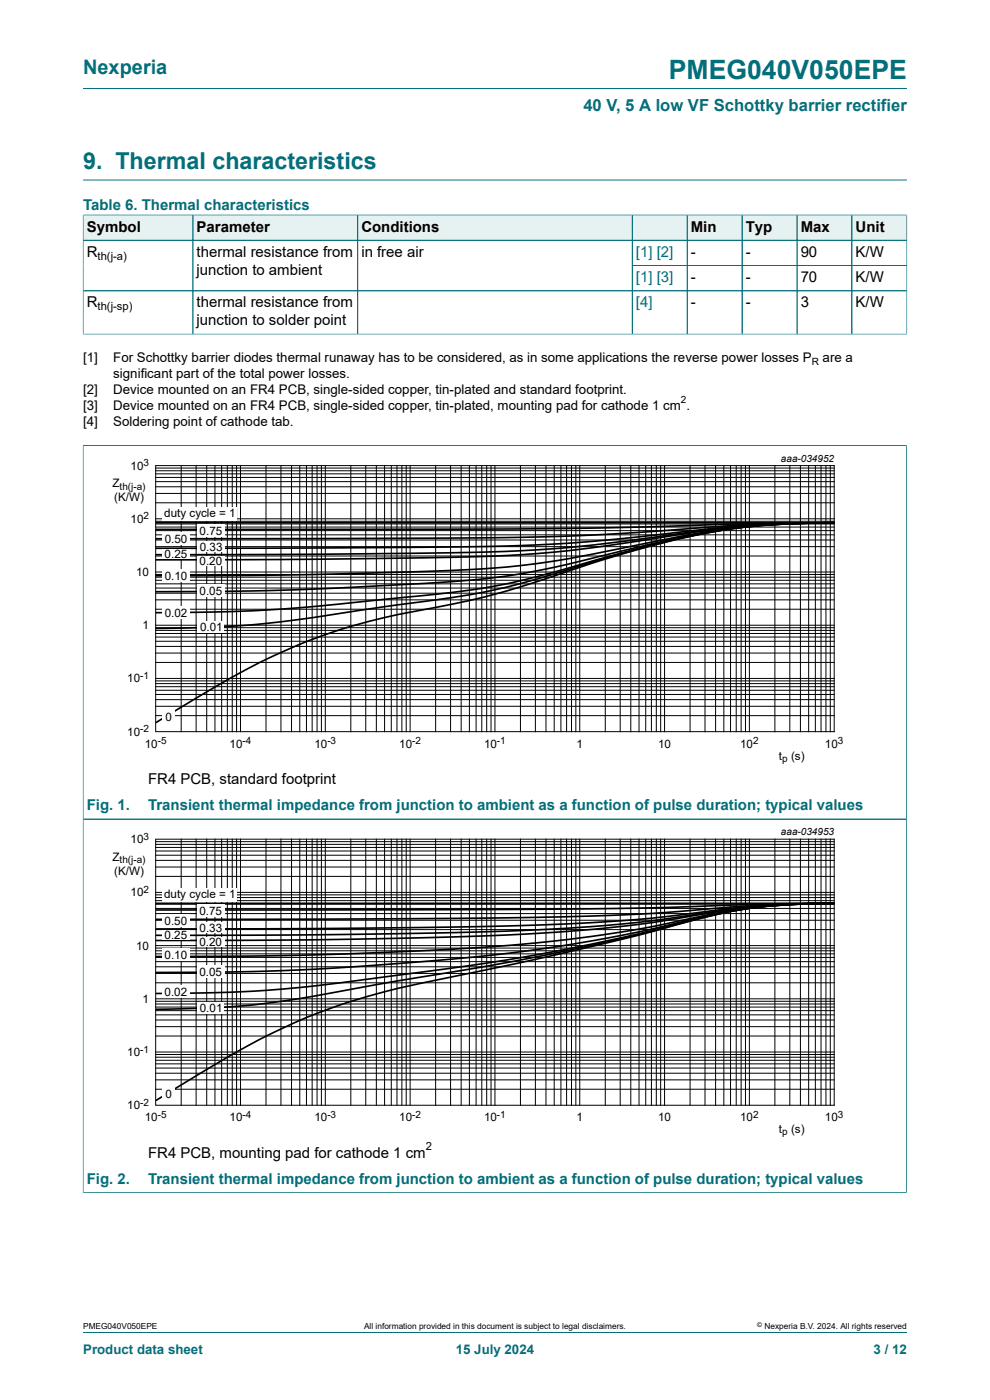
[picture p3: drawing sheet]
<svg xmlns="http://www.w3.org/2000/svg" width="210mm" height="297mm" viewBox="0 0 210 297" stroke-linecap="round" stroke-linejoin="round" font-family="sans-serif">
<path d="M17.6 18.8h174.8M17.6 38.2h174.8" fill="none" stroke="#036f7b" stroke-width=".21"/>
<path d="M17.7 45.7h23.2v5.2h-23.2z" fill="#e6f1f2"/>
<path d="M17.6 45.5v5.5h23.3v-5.4h-23.3" fill="none" stroke="#036f7b" stroke-width=".21"/>
<path d="M41 45.7h34.8v5.2h-34.8z" fill="#e6f1f2"/>
<path d="M40.9 45.6h35v5.4h-35z" fill="none" stroke="#036f7b" stroke-width=".21"/>
<path d="M75.9 45.7h58.1v5.2h-58.1z" fill="#e6f1f2"/>
<path d="M75.9 45.6h58.2v5.4h-58.2z" fill="none" stroke="#036f7b" stroke-width=".21"/>
<path d="M134.2 45.7h11.5v5.2h-11.5z" fill="#e6f1f2"/>
<path d="M134.1 45.6h11.7v5.4h-11.7z" fill="none" stroke="#036f7b" stroke-width=".21"/>
<path d="M145.8 45.7h11.5v5.2h-11.5z" fill="#e6f1f2"/>
<path d="M145.8 45.6h11.6v5.4h-11.6z" fill="none" stroke="#036f7b" stroke-width=".21"/>
<path d="M157.5 45.7h11.5v5.2h-11.5z" fill="#e6f1f2"/>
<path d="M157.4 45.6h11.7v5.4h-11.7z" fill="none" stroke="#036f7b" stroke-width=".21"/>
<path d="M169.1 45.7h11.5v5.2h-11.5z" fill="#e6f1f2"/>
<path d="M169.1 45.6h11.6v5.4h-11.6z" fill="none" stroke="#036f7b" stroke-width=".21"/>
<path d="M180.8 45.7h11.5v5.2h-11.5z" fill="#e6f1f2"/>
<g fill="none" stroke="#036f7b" stroke-width=".21">
<path d="M17.6 51h174.8M17.6 45.7v25.2M17.7 45.6h174.7M40.9 45.7v25.2M75.9 45.7v25.2M134.1 56.3h58.3M134.1 45.7v25.2M145.8 45.7v25.2M157.4 45.7v25.2M169.1 45.7v25.2M180.7 45.6v25.3M192.4 45.5v25.4"/>
<path d="M17.6 70.9h174.8M17.6 61.7h174.8M17.6 94.5h174.8M192.3 94.4v79.4h-174.7v-79.4"/>
</g>
<path d="M20.3 96h169.3v66.3h-169.3z" fill="none" stroke="#fefefe" stroke-width=".21"/>
<g fill="none" stroke="#000" stroke-width=".21">
<path d="M33 98.8h143.9v56.4h-143.9zM33 99.9h143.9M33 99.3h143.9M38.4 98.8v56.4M41.6 98.8v56.4M43.8 98.8v56.4M45.6 98.8v56.4M47 98.8v56.4M48.2 98.8v56.4M49.3 98.8v56.4M50.2 98.8v56.4M51 98.8v56.4"/>
<path d="M56.4 98.8v56.4M59.6 98.8v56.4M61.8 98.8v56.4M63.6 98.8v56.4M65 98.8v56.4M66.2 98.8v56.4M67.3 98.8v56.4M68.2 98.8v56.4M69 98.8v56.4M74.4 98.8v56.4M77.6 98.8v56.4M79.8 98.8v56.4"/>
<path d="M81.6 98.8v56.4M83 98.8v56.4M84.2 98.8v56.4M85.2 98.8v56.4M86.2 98.8v56.4M87 98.8v56.4M92.4 98.8v56.4M95.6 98.8v56.4M97.8 98.8v56.4M99.6 98.8v56.4M101 98.8v56.4M102.2 98.8v56.4"/>
<path d="M103.2 98.8v56.4M104.2 98.8v56.4M105 98.8v56.4M110.4 98.8v56.4M113.6 98.8v56.4M115.8 98.8v56.4M117.6 98.8v56.4M119 98.8v56.4M120.2 98.8v56.4M121.2 98.8v56.4M122.1 98.8v56.4M123 98.8v56.4"/>
<path d="M128.4 98.8v56.4M131.6 98.8v56.4M133.8 98.8v56.4M135.5 98.8v56.4M137 98.8v56.4M138.2 98.8v56.4M139.2 98.8v56.4M140.1 98.8v56.4M141 98.8v56.4M146.4 98.8v56.4M149.5 98.8v56.4M151.8 98.8v56.4"/>
<path d="M153.5 98.8v56.4M155 98.8v56.4M156.2 98.8v56.4M157.2 98.8v56.4M158.1 98.8v56.4M159 98.8v56.4M164.4 98.8v56.4M167.5 98.8v56.4M169.8 98.8v56.4M171.5 98.8v56.4M173 98.8v56.4M174.2 98.8v56.4"/>
<path d="M175.2 98.8v56.4M176.1 98.8v56.4M33 118h143.9M33 116h143.9M33 114.6h143.9M33 113.5h143.9M33 112.6h143.9M33 111.8h143.9M33 111.2h143.9M33 110.6h143.9M33 110.1h143.9M33 106.7h143.9"/>
<path d="M33 104.7h143.9M33 103.3h143.9M33 102.2h143.9M33 101.3h143.9M33 100.5h143.9M33 138.5h143.9M33 137.1h143.9M33 136h143.9M33 135.1h143.9M33 134.4h143.9M33 133.7h143.9M33 133.2h143.9"/>
<path d="M33 132.6h143.9M33 129.2h143.9M33 127.3h143.9M33 125.8h143.9M33 124.8h143.9M33 123.9h143.9M33 123.1h143.9M33 122.4h143.9M33 121.9h143.9M33 121.4h143.9M33 151.8h143.9M33 149.8h143.9"/>
<path d="M33 148.4h143.9M33 147.3h143.9M33 146.4h143.9M33 145.7h143.9M33 145h143.9M33 144.4h143.9M33 143.9h143.9M33 140.5h143.9"/>
</g>
<path d="M33.1 110.9h143.7M176.8 110.9l-16.4 .2-24.9 .7-18 .3-84.4 .2M176.8 110.9l-10.2 .1-8.5 .3-27.4 1.9-16.3 .7-22.8 .3-58.5 .1M176.8 110.9l-11 .2-8.4 .4-30.7 3.3-7.5 .5-8.8 .4-25.6 .4-51.7 .2M176.8 110.9l-11.8 .3-9.1 .6-8.9 1.2-22.7 3.4-6.8 .7-8.8 .7-11.4 .4-21.3 .3-42.9 .3M176.8 110.9l-12.5 .3-10.1 1-9.4 1.5-25.8 5.1-7.9 1.1-6.1 .6-13.4 .7-23.3 .6-35.2 .3M176.8 110.9l-8.5 .2-7.9 .4a211.4 211.4 0 0 0-32 6.3l-9.4 2.2-7.1 1.5-5.6 .9-7.4 .8-8.9 .6-26.3 1.3-13.4 .3-17.2 .1M176.8 110.9l-6.9 .1-8.1 .4a173 173 0 0 0-33.4 6.9l-10.1 2.9-7.9 2-6.7 1.4-6.4 .9-26.7 2.8-10.1 .9-11.6 .5-15.8 .3M176.8 110.9l-6.9 .1-7.3 .4a161.4 161.4 0 0 0-34.2 7l-18 5.4-6.7 1.6-5.6 1-17.2 2.4-15.8 2.4-8.6 1.1-9.9 .7-13.5 .3M176.8 110.9l-6.9 .1-7.3 .4a154.1 154.1 0 0 0-34.2 7.2l-16.5 5.4-7.6 2.2-6.2 1.5-16.5 3.3a126.5 126.5 0 0 0-39.1 16.6l-9.4 5.7" fill="none" stroke="#000" stroke-width=".35"/>
<g fill="#fefefe">
<path d="M34.5 107.5h15.9v3h-15.9z"/>
<path d="M34.5 150.7h2.5v2.6h-2.5z"/>
<path d="M41.9 131.8h5.7v2.4h-5.7z"/>
<path d="M34.5 128.6h5.8v2.6h-5.8z"/>
<path d="M41.9 111.2h5.9v2.6h-5.9z"/>
<path d="M34.5 112.9h5.8v2.6h-5.8z"/>
<path d="M41.9 114.9h5.9v2.1h-5.9z"/>
<path d="M34.5 120.8h5.8v2.6h-5.8z"/>
<path d="M41.9 124h5.9v2.6h-5.9z"/>
<path d="M41.9 118.1h5.9v2h-5.9z"/>
</g>
<path d="M176.8 110.9l-11.8 .3-8.4 .5-7.1 .8-23.6 3.1-7.5 .7-8.9 .6-11.4 .3-19.6 .3-45.4 .2" fill="none" stroke="#000" stroke-width=".35"/>
<path d="M34.5 116.5h5.8v2h-5.8z" fill="#fefefe"/>
<path d="M17.6 253h174.8M17.6 253.1v-79.3h174.7v79.3" fill="none" stroke="#036f7b" stroke-width=".21"/>
<path d="M20.3 175.2h169.3v66.3h-169.3z" fill="none" stroke="#fefefe" stroke-width=".21"/>
<g fill="none" stroke="#000" stroke-width=".21">
<path d="M33 178h143.9v56.5h-143.9zM33 179.8h143.9M33 179.1h143.9M33 178.6h143.9M38.4 178v56.5M41.6 178v56.5M43.8 178v56.5M45.6 178v56.5M47 178v56.5M48.2 178v56.5M49.3 178v56.5M50.2 178v56.5"/>
<path d="M51 178v56.5M56.4 178v56.5M59.6 178v56.5M61.8 178v56.5M63.6 178v56.5M65 178v56.5M66.2 178v56.5M67.3 178v56.5M68.2 178v56.5M69 178v56.5M74.4 178v56.5M77.6 178v56.5"/>
<path d="M79.8 178v56.5M81.6 178v56.5M83 178v56.5M84.2 178v56.5M85.2 178v56.5M86.2 178v56.5M87 178v56.5M92.4 178v56.5M95.6 178v56.5M97.8 178v56.5M99.6 178v56.5M101 178v56.5"/>
<path d="M102.2 178v56.5M103.2 178v56.5M104.2 178v56.5M105 178v56.5M110.4 178v56.5M113.6 178v56.5M115.8 178v56.5M117.6 178v56.5M119 178v56.5M120.2 178v56.5M121.2 178v56.5M122.1 178v56.5"/>
<path d="M123 178v56.5M128.4 178v56.5M131.6 178v56.5M133.8 178v56.5M135.5 178v56.5M137 178v56.5M138.2 178v56.5M139.2 178v56.5M140.1 178v56.5M141 178v56.5M146.4 178v56.5M149.5 178v56.5"/>
<path d="M151.8 178v56.5M153.5 178v56.5M155 178v56.5M156.2 178v56.5M157.2 178v56.5M158.1 178v56.5M159 178v56.5M164.4 178v56.5M167.5 178v56.5M169.8 178v56.5M171.5 178v56.5M173 178v56.5"/>
<path d="M174.2 178v56.5M175.2 178v56.5M176.1 178v56.5M33 197.2h143.9M33 195.2h143.9M33 193.8h143.9M33 192.7h143.9M33 191.8h143.9M33 191.1h143.9M33 190.4h143.9M33 189.8h143.9M33 189.3h143.9"/>
<path d="M33 185.9h143.9M33 183.9h143.9M33 182.5h143.9M33 181.4h143.9M33 180.5h143.9M33 219.8h143.9M33 217.8h143.9M33 216.4h143.9M33 215.3h143.9M33 214.4h143.9M33 213.6h143.9M33 213h143.9"/>
<path d="M33 212.4h143.9M33 211.9h143.9M33 208.5h143.9M33 206.5h143.9M33 205.1h143.9M33 204h143.9M33 203.1h143.9M33 202.4h143.9M33 201.7h143.9M33 201.1h143.9M33 200.6h143.9M33 231.1h143.9"/>
<path d="M33 229.1h143.9M33 227.7h143.9M33 226.6h143.9M33 225.7h143.9M33 224.9h143.9M33 224.3h143.9M33 223.7h143.9M33 223.2h143.9"/>
</g>
<path d="M33.2 191.6h143.6M176.8 191.6l-14.2 .2-22.4 .7-16.5 .3-90.5 .2M176.8 191.6l-15 .4-23.9 1.8-18.7 .7-31.4 .4-54.6 .1M176.8 191.6l-8.5 .2-7.2 .4-6 .5-18.7 2.3-9.7 .7-9.9 .4-14 .4-18.7 .3-50.9 .3M176.8 191.6l-9.4 .2-7 .5-6.2 .7-18.7 2.7-9.6 .8-11.5 .7-14.8 .6-22.8 .4-43.6 .2M176.8 191.6l-9.4 .3-7 .4-6.9 .9-12.6 2.1-6.1 .9-10.3 1.1-12.6 .8-15.5 .7-21.9 .5-41.3 .2M176.8 191.6l-6.1 .1a123.7 123.7 0 0 0-27.8 3.9l-8.1 1.6-10.5 1.6-11.6 1.3-11.4 .9-15.8 .9-18.6 .7-13.5 .2-20.2 .1M176.8 191.6l-5.4 .1a111.4 111.4 0 0 0-28.5 4.3l-8.9 2-13.6 2.5-10.8 1.5-10.7 1.2-18.8 1.5-15.6 1-14.1 .5-17.2 .1M176.8 191.6l-5.4 .1a105.5 105.5 0 0 0-29.2 4.7l-9 2.2-14.9 3.1-12 2.1-14.6 2.1-21.9 2.9-10.9 1.1-10.7 .6-15 .3M176.8 191.6l-5.4 .1a103 103 0 0 0-29.2 4.8l-13.8 3.4-16.5 3.5-11.5 2.1-18 2.9-18 3.3-8.7 1.3-6.1 .5-7 .4-9.4 .2M176.8 191.6l-4.5 .1a101.6 101.6 0 0 0-30.1 4.9l-8.2 2.2-15.7 3.7-34.5 7.3-7 1.9-5.1 1.7a145.6 145.6 0 0 0-30 14.8l-8.5 5.2" fill="none" stroke="#000" stroke-width=".35"/>
<g fill="#fefefe">
<path d="M34.5 188.4h15.8v3h-15.8z"/>
<path d="M41.8 212.6h5.7v2.4h-5.7z"/>
<path d="M34.5 209h5.8v2.6h-5.8z"/>
<path d="M41.8 191.9h5.9v2.6h-5.9z"/>
<path d="M34.5 194h5.8v2.6h-5.8z"/>
<path d="M41.8 195.8h5.9v2.1h-5.9z"/>
<path d="M34.5 201.2h5.8v2.6h-5.8z"/>
<path d="M41.8 204.8h5.9v2.6h-5.9z"/>
<path d="M41.8 198.8h5.9v2h-5.9z"/>
<path d="M34.5 197.3h5.8v2h-5.8z"/>
<path d="M34.5 230.6h2.5v2.6h-2.5z"/>
</g>
<path d="M17.6 94.6v158.3M17.7 94.5h174.6M192.3 94.6v158.3M17.7 173.8h174.6M17.7 253h174.6M17.6 282.6h174.8" fill="none" stroke="#036f7b" stroke-width=".21"/>
<text font-size="5.6" fill="#036f7b" x="141.9" y="16.8">PMEG040V050EPE</text>
<text font-size="4.9" fill="#036f7b" x="17.6" y="35.9">9. Thermal characteristics</text>
<text font-size="4.2" fill="#036f7b" x="17.6" y="15.6">Nexperia</text>
<text font-size="3.5" fill="#036f7b" x="123.7" y="23.7">40 V, 5 A low VF Schottky barrier rectifier</text>
<g font-size="3.2" fill="#036f7b">
<text x="17.6" y="44.5">Table 6. Thermal characteristics</text>
<text x="18.4" y="171.9">Fig. 1.</text>
<text x="31.4" y="171.9">Transient thermal impedance from junction to ambient as a function of pulse duration; typical values</text>
<text x="18.4" y="251.2">Fig. 2.</text>
<text x="31.4" y="251.2">Transient thermal impedance from junction to ambient as a function of pulse duration; typical values</text>
</g>
<g font-size="3.2">
<text x="18.4" y="49.1">Symbol</text>
<text x="41.7" y="49.1">Parameter</text>
<text x="76.7" y="49.1">Conditions</text>
<text x="146.5" y="49.1">Min</text>
<text x="158.2" y="49.1">Typ</text>
<text x="169.8" y="49.1">Max</text>
<text x="181.5" y="49.1">Unit</text>
<text x="18.4" y="54.5">R</text>
<text x="41.7" y="54.5">thermal resistance from</text>
<text x="41.7" y="58.3">junction to ambient</text>
<text x="76.7" y="54.5">in free air</text>
<text x="146.5" y="54.5">-</text>
<text x="146.5" y="59.8">-</text>
<text x="158.2" y="54.5">-</text>
<text x="158.2" y="59.8">-</text>
<text x="169.8" y="54.5">90</text>
<text x="169.8" y="59.8">70</text>
<text x="181.5" y="54.5">K/W</text>
<text x="181.5" y="59.8">K/W</text>
<text x="18.4" y="65.2">R</text>
<text x="41.7" y="65.2">thermal resistance from</text>
<text x="146.5" y="65.2">-</text>
<text x="158.2" y="65.2">-</text>
<text x="169.8" y="65.2">3</text>
<text x="181.5" y="65.2">K/W</text>
<text x="41.7" y="69">junction to solder point</text>
<text x="31.4" y="166.3">FR4 PCB, standard footprint</text>
<text x="31.4" y="245.6">FR4 PCB, mounting pad for cathode 1 cm</text>
</g>
<g font-size="3.2" fill="#00f">
<text x="134.9" y="54.5">[1] [2]</text>
<text x="134.9" y="59.8">[1] [3]</text>
<text x="134.9" y="65.2">[4]</text>
</g>
<g font-size="2.8">
<text x="17.6" y="76.8">[1]</text>
<text x="24" y="76.8">For Schottky barrier diodes thermal runaway has to be considered, as in some applications the reverse power losses P</text>
<text x="174.5" y="76.8">are a</text>
<text x="17.6" y="83.6">[2]</text>
<text x="24" y="80.2">significant part of the total power losses.</text>
<text x="24" y="83.6">Device mounted on an FR4 PCB, single-sided copper, tin-plated and standard footprint.</text>
<text x="17.6" y="87">[3]</text>
<text x="24" y="87">Device mounted on an FR4 PCB, single-sided copper, tin-plated, mounting pad for cathode 1 cm .</text>
<text x="17.6" y="90.4">[4]</text>
<text x="24" y="90.4">Soldering point of cathode tab.</text>
</g>
<g font-size="2.8" fill="#036f7b">
<text x="17.6" y="287.2">Product data sheet</text>
<text x="96.7" y="287.2">15 July 2024</text>
<text x="185.3" y="287.2">3 / 12</text>
</g>
<g font-size="2.5">
<text x="27.7" y="99.6">10</text>
<text x="23.9" y="103.4">Z</text>
<text x="24.2" y="106.4">(K/W)</text>
<text x="27.7" y="110.9">10</text>
<text x="34.8" y="109.7">duty cycle = 1</text>
<text x="42.3" y="113.4">0.75</text>
<text x="34.9" y="118.4">0.25</text>
<text x="34.9" y="115.1">0.50</text>
<text x="42.3" y="119.9">0.20</text>
<text x="42.4" y="116.9">0.33</text>
<text x="28.9" y="122.2">10</text>
<text x="34.9" y="123">0.10</text>
<text x="34.9" y="130.8">0.02</text>
<text x="42.3" y="126.3">0.05</text>
<text x="30.2" y="133.5">1</text>
<text x="42.5" y="133.9">0.01</text>
<text x="27" y="144.8">10</text>
<text x="35.1" y="152.9">0</text>
<text x="27" y="156.1">10</text>
<text x="30.7" y="158.6">10</text>
<text x="48.7" y="158.6">10</text>
<text x="66.7" y="158.6">10</text>
<text x="84.7" y="158.6">10</text>
<text x="102.7" y="158.6">10</text>
<text x="122.3" y="158.6">1</text>
<text x="139.6" y="158.6">10</text>
<text x="157" y="158.6">10</text>
<text x="165.2" y="161.1">t</text>
<text x="167.8" y="161.1">(s)</text>
<text x="175" y="158.6">10</text>
<text x="27.7" y="178.9">10</text>
<text x="23.9" y="182.6">Z</text>
<text x="24.2" y="185.6">(K/W)</text>
<text x="27.7" y="190.2">10</text>
<text x="34.8" y="190.6">duty cycle = 1</text>
<text x="34.9" y="196.2">0.50</text>
<text x="42.3" y="194.2">0.75</text>
<text x="42.3" y="197.8">0.33</text>
<text x="28.9" y="201.4">10</text>
<text x="34.9" y="203.5">0.10</text>
<text x="34.9" y="199.2">0.25</text>
<text x="42.3" y="200.7">0.20</text>
<text x="42.3" y="207">0.05</text>
<text x="30.2" y="212.7">1</text>
<text x="34.9" y="211.3">0.02</text>
<text x="42.4" y="214.7">0.01</text>
<text x="27" y="224">10</text>
<text x="35.1" y="232.9">0</text>
<text x="27" y="235.3">10</text>
<text x="30.7" y="237.9">10</text>
<text x="48.7" y="237.9">10</text>
<text x="66.7" y="237.9">10</text>
<text x="84.7" y="237.9">10</text>
<text x="102.7" y="237.9">10</text>
<text x="122.3" y="237.9">1</text>
<text x="139.6" y="237.9">10</text>
<text x="157" y="237.9">10</text>
<text x="175" y="237.9">10</text>
<text x="165.2" y="240.4">t</text>
<text x="167.8" y="240.4">(s)</text>
</g>
<g font-size="2.4">
<text x="20.7" y="55.1">th(j-a)</text>
<text x="20.7" y="65.8">th(j-sp)</text>
<text x="90.3" y="243.9">2</text>
</g>
<g font-size="2.1">
<text x="172.2" y="77.4">R</text>
<text x="144.4" y="85.5">2</text>
<text x="30.4" y="98.9">3</text>
<text x="165.7" y="97.9">aaa-034952</text>
<text x="25.4" y="103.9">th(j-a)</text>
<text x="30.4" y="110.2">2</text>
<text x="29.7" y="144">-1</text>
<text x="29.7" y="155.3">-2</text>
<text x="33.5" y="157.9">-5</text>
<text x="51.4" y="157.9">-4</text>
<text x="69.4" y="157.9">-3</text>
<text x="87.4" y="157.9">-2</text>
<text x="105.4" y="157.9">-1</text>
<text x="159.7" y="157.9">2</text>
<text x="165.9" y="161.6">p</text>
<text x="177.7" y="157.9">3</text>
<text x="30.4" y="178.1">3</text>
<text x="165.7" y="177.2">aaa-034953</text>
<text x="25.4" y="183.1">th(j-a)</text>
<text x="30.4" y="189.4">2</text>
<text x="29.7" y="223.3">-1</text>
<text x="29.7" y="234.6">-2</text>
<text x="33.5" y="237.1">-5</text>
<text x="51.4" y="237.1">-4</text>
<text x="69.4" y="237.1">-3</text>
<text x="87.4" y="237.1">-2</text>
<text x="105.4" y="237.1">-1</text>
<text x="159.7" y="237.1">2</text>
<text x="177.7" y="237.1">3</text>
<text x="165.9" y="240.9">p</text>
</g>
<g font-size="1.8">
<text x="17.6" y="282">PMEG040V050EPE</text>
<text x="77.2" y="282">All information provided in this document is subject to legal disclaimers.</text>
<text x="162.2" y="282">Nexperia B.V. 2024. All rights reserved</text>
</g>
<text font-size="1.4" x="160.6" y="281.6">©</text>
</svg>
